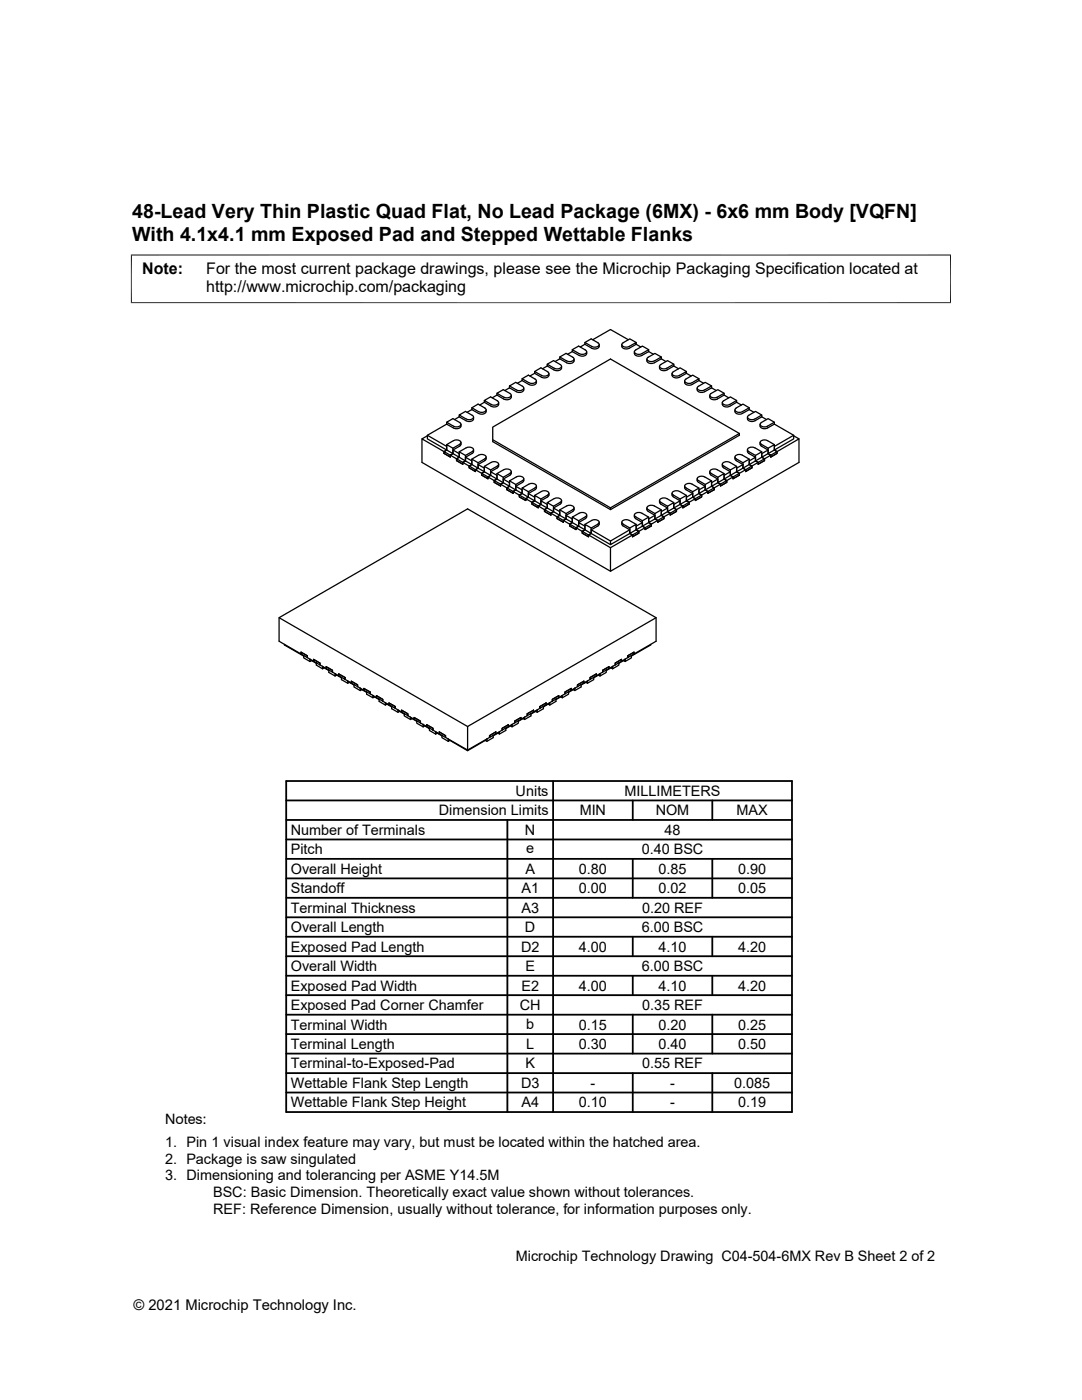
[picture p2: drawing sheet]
<svg xmlns="http://www.w3.org/2000/svg" width="216mm" height="279mm" viewBox="0 0 216 279" stroke-linecap="round" stroke-linejoin="round" font-family="sans-serif">
<g fill="none" stroke="#000" stroke-width=".25">
<path d="M96.6 79.9v.4M99.2 78.8l1.3 .8a.91 .91 0 0 0 1 .2 .91 .91 0 0 0 .5-.9M99.2 78.5v.3M99.2 78.5l1.2-.7 1.3 .7a.45 .45 0 0 1 .3 .6 .45 .45 0 0 1-.6 .3l-.9-.1zM99.2 78.8l-1 .6M99.3 80l-1.4-.8-1.3 .7 1.4 .8a.98 .98 0 0 0 1.5-.4l-.3-.3M101.7 77.4l1.3 .8a.91 .91 0 0 0 1 .1 .91 .91 0 0 0 .5-.9M101.7 77v.4M101.7 77l1.2-.7 1.3 .8a.45 .45 0 0 1 .3 .6 .45 .45 0 0 1-.6 .2h-.7zM101.7 77.4l-1 .5M104.2 75.6l1.3 .8M104.2 75.9l1.3 .8"/>
<path d="M104.2 75.9v-.3l1.2-.7 1.4 .7a.45 .45 0 0 1 .2 .6 .45 .45 0 0 1-.6 .3l-.9-.1M104.2 75.9l-1 .6M106.7 74.5l1.3 .8a1.03 1.03 0 0 0 1.5-.4M106.7 74.1v.4M106.7 74.5l-1 .5M107 76.4a.98 .98 0 0 1-1.5 .3M107 76v.4M109.2 72.7l1.4 .8a.98 .98 0 0 0 1.4-.5l-.1-.2-1.5-.8-1.2 .7v.3M109.2 73l1.4 .8a.91 .91 0 0 0 .9 .2 .91 .91 0 0 0 .6-.9M109.2 73l-1 .6M109.3 74.2l-1.4-.8-1.2 .7 1.3 .8a.98 .98 0 0 0 1.5-.4l-.2-.3M109.5 74.5v.4"/>
<path d="M111.7 71.2l1.4 .8a.98 .98 0 0 0 1.4-.4l-.2-.3-1.4-.8-1.2 .7v.4M111.7 71.6l1.4 .8a.91 .91 0 0 0 .9 .1 .91 .91 0 0 0 .6-.9M111.7 71.6l-.9 .6M114.2 69.8l1.3 .8M114.2 70.2v-.4l1.3-.7 1.3 .8a.45 .45 0 0 1 .2 .5 .45 .45 0 0 1-.5 .3l-.9-.1M114.2 70.2l1.3 .7M114.2 70.2l-.9 .5M116.7 68.3l1.4 .8a.98 .98 0 0 0 1.4-.4l-.2-.3M116.7 68.7l1.4 .8a.91 .91 0 0 0 1 .1 .91 .91 0 0 0 .5-.8M116.7 68.7l-.9 .6M117.1 70.6a.98 .98 0 0 1-1.5 .3M117.1 70.2v.4"/>
<path d="M118.3 67.8l3.5-2 3.6 2M119.3 68.4l-1.3-.8-1.3 .7v.4M126.6 70.2v.4M126.9 69.8a.45 .45 0 0 0-.3 .6 .45 .45 0 0 0 .6 .3l.7-.1 1.5-.8v.4M126.9 68.7l-1.3 .8a.89 .89 0 0 1-1 .1 .89 .89 0 0 1-.5-.8M126.9 68.3l-1.2-.7-1.4 .8a.45 .45 0 0 0-.2 .6 .45 .45 0 0 0 .6 .3l.7-.1 1.5-.9v.4M126.9 68.7l1 .6M129.1 71.6v.4M129.4 70.2l-1.3 .7a1.03 1.03 0 0 1-1.5-.3M129.4 69.8l-1.2-.7-1.4 .7M129.4 70.2l1 .5M132 71.6l-1.4 .8a1.03 1.03 0 0 1-1.5-.4"/>
<path d="M132 71.6l.9 .6M132 71.2l-1.3-.7-1.4 .8a.45 .45 0 0 0-.2 .6 .45 .45 0 0 0 .6 .2h.7l1.6-.9v.4M134.1 74.5a.91 .91 0 0 0 .5 .9 .91 .91 0 0 0 1-.1M134.5 73l-1.4 .8a.91 .91 0 0 1-1 .2 .91 .91 0 0 1-.5-.9M134.5 72.7l-1.4 .8a.98 .98 0 0 1-1.5-.5l.2-.3 1.4-.7 1.3 .7v.3M134.5 73l.9 .6M137 74.5l-1.4 .8M137 74.5l.9 .5M137 74.1l-1.3-.7-1.3 .8a.45 .45 0 0 0-.3 .6 .45 .45 0 0 0 .6 .2l.9-.1M137 74.5v-.4l-1.4 .8M139.5 75.9l-1.4 .8a.91 .91 0 0 1-1 .2 .91 .91 0 0 1-.5-.9M139.5 75.9l.9 .6"/>
<path d="M139.5 75.6l-1.3-.7-1.3 .7a.45 .45 0 0 0-.2 .6 .45 .45 0 0 0 .5 .3l.8-.1 1.5-.8v.3M141.6 78.9v.4M141.9 78.5l1.3-.7 1.3 .7v.3M142 77.4l-1.4 .8a.91 .91 0 0 1-1 .1 .91 .91 0 0 1-.5-.9M142 77.4l.9 .5M142 77l-1.3-.7-1.3 .8a.45 .45 0 0 0-.2 .6 .45 .45 0 0 0 .5 .2h.8l1.5-.9v.4M144.5 78.8l-1.4 .8a1.03 1.03 0 0 1-1.5-.3M144.5 78.8l.9 .6M144.5 78.5l-1.4 .7a.98 .98 0 0 1-1.5-.4l.3-.3M147 79.9l-1.4 .8M84.2 87.6v4.7l37.6 21.7M85.3 87l-1.1 .6 4.4 2.5"/>
<path d="M85.3 86.9l3.8 2.2v.7l-3.8-2.2zM88.6 90.1l.5-.3-.5 .3 1.3 .7 .5-.3-.5 .3 1.2 .8 .5-.4-.5 .4 1.3 .7 .5-.3-.5 .3 1.2 .7M88.6 90.5l1.3 .7v-.4v.4zM88.6 90.1v.4M89.1 88.7l1.3 .8v1l-1.3-.7zM89.1 88.7l1.4-.8a.98 .98 0 0 1 1.5 .5l-.2 .2-1.4 .9M89.1 84.6l1.4 .8a.91 .91 0 0 0 1 .1 .91 .91 0 0 0 .5-.8M89.1 84.3l1.3-.8 1.3 .8a.45 .45 0 0 1 .2 .6 .45 .45 0 0 1-.5 .3l-.9-.2zM89.1 84.3v.3M89.1 84.6l-3.8 2.3M90.4 89.8l1.2 .7v.7l-1.2-.7zM91.1 91.6v.3l1.3 .7v-.3v.3l-1.3-.7z"/>
<path d="M91.6 83.2l1.4 .8a.89 .89 0 0 0 1 .1 .89 .89 0 0 0 .5-.9M91.6 90.2l1.3 .7v1.1l-1.3-.8zM91.6 82.8v.4M91.6 82.8l1.3-.7 1.3 .8a.45 .45 0 0 1 .3 .6 .45 .45 0 0 1-.6 .2l-.9-.1zM91.6 83.2l-.9 .5M92 88.3l-.2 .6-1.4 .9M92.9 91.2l1.2 .8v.7l-1.2-.7zM93.6 93l.5-.3-.5 .3 1.3 .7 .5-.3-.5 .3 1.2 .8 .5-.4-.5 .4 1.3 .7 .5-.3-.5 .3 1.2 .7M93.6 93v.4l1.3 .7v-.4v.4l-1.3-.7zM94.1 81.4l1.4 .7M94.1 81.7l1.4 .8M94.1 91.6l1.3 .8v1l-1.3-.7z"/>
<path d="M94.1 81.7l-.9 .6M94.2 90.1a.45 .45 0 0 0 .3-.6 .45 .45 0 0 0-.6-.2h-.7l-1.6 .9M94.2 90.1l-1.3 .8M94.5 89.7l-.2 .7-1.4 .8M95.4 92.7l1.2 .7v.7l-1.2-.7zM95.5 90.8l-1.4 .8M95.5 90.8a.98 .98 0 0 1 1.5 .5l-.3 .3M96.1 94.5v.3l1.3 .7v-.3v.3l-1.3-.7zM96.6 80.3l1.4 .8a1.03 1.03 0 0 0 1.5-.4M96.6 93.1l1.3 .7v1.1l-1.3-.8zM96.6 80.3l-.9 .5M96.7 81.4a.45 .45 0 0 1 .3 .6 .45 .45 0 0 1-.6 .3l-.9-.2"/>
<path d="M96.8 91.6l-1.4 .8M96.8 91.9l-1.4 .8M96.8 81.4l-1.4-.8-1.3 .8v.3M97 82.1a.98 .98 0 0 1-1.5 .4M97 91.6l-.3 .3M97 81.8v.3M97 91.2v.4M97.9 94.1l1.3 .8v.7l-1.3-.7zM98.3 87.8l23.5 13.5v.4M98.3 85.2l23.5-13.6 25.7 14.9v.4l-25.7 14.8-23.5-13.6zM98.6 95.9l.6-.3 1.2 .7M98.6 95.9v.4l1.3 .7"/>
<path d="M98.6 95.9l1.3 .7v.4l-1.3-.7zM99.2 94.5v1.1l-.6 .3M99.2 93a.45 .45 0 0 0 .3-.6 .45 .45 0 0 0-.6-.2h-.8l-1.5 .9M99.3 93l-1.4 .8M99.3 93.4l-1.4 .7M99.5 93l-.3 .4M99.5 80.3v.4M99.5 92.6v.4M100.4 95.6l1.3 .7v.7l-1.3-.7zM100.4 95.2l-1.2-.7 1.3-.8a.98 .98 0 0 1 1.5 .5l-.1 .2-1.5 .8v1.1M100.4 96.3l-.5 .3v.4M100.4 96.3l-.5 .3 1.2 .8 .6-.4 1.2 .8"/>
<path d="M101.1 97.4l1.3 .7v.3l-1.3-.7zM101.7 96v1l-.6 .4v.3l1.3 .7M102 94.1l-.1 .6-1.5 .9M102.9 96.7l-1.2-.7 1.3-.8a.98 .98 0 0 1 1.5 .4l-.1 .2-1.5 .9v1.1M102.9 97.8l-.5 .3v.3M102.9 97.8l-.5 .3 1.2 .7M102.9 97l1.3 .8v.7l-1.3-.7zM103.6 98.8l1.3 .7v.4l-1.3-.7zM103.6 98.8l.6-.3 1.2 .7M103.6 98.8v.4l1.3 .7M104.2 97.4v1.1l-.6 .3M104.5 95.5l-.1 .7-1.5 .8"/>
<path d="M105.4 99.2l-.5 .3v.4M105.4 98.5l1.3 .7v.7l-1.3-.7zM105.4 99.2l-.5 .3 1.3 .7 .5-.3-.5 .3 1.2 .8 .5-.3-.5 .3 1.2 .7M105.5 96.6l-1.3 .8 1.2 .7M105.5 96.6a.98 .98 0 0 1 1.5 .4l-.2 .3M106.7 98.9l1.2 .7v1.1l-1.2-.8zM106.8 97.4l-1.4 .7v1.1M107 97.4l-.2 .3-1.4 .8M107 97v.4M107.9 99.9l1.3 .8v.7l-1.3-.7zM109.3 98.8a.45 .45 0 0 0 .2-.6 .45 .45 0 0 0-.6-.2h-.7l-1.5 .9M109.3 98.8l-1.4 .8"/>
<path d="M109.3 99.2l-1.4 .7M109.5 98.8l-.2 .4M109.5 98.4v.4M112.1 99.9l-.2 .6-1.5 .9M131.6 99.9l.2 .6 1.4 .9M134.1 98.4l.2 .7 1.4 .8M135.6 98.1a.98 .98 0 0 0-1.5 .4l.1 .2 1.5 .9 1.3-.7M135.6 98.1l1.4 .8v1M135.7 99.6v1.1l.5 .3M136.6 97l.2 .6 1.4 .9M136.9 97.4l1.3 .7 1.3-.7M136.9 97.3a.45 .45 0 0 1-.2-.5 .45 .45 0 0 1 .5-.3l.8 .1 1.5 .8v1.1"/>
<path d="M137 99.9l-1.3 .8 .5 .3M137 99.2l1.2-.7v.7l-1.2 .7zM137 99.9l.5 .3v.4M138.2 98.1v1.1l.5 .3v.4l1.3-.7M138.7 99.5l1.3-.7v.4l-1.3 .7zM139.1 95.5l.2 .7 1.4 .8M139.5 98.5l-1.3 .7 .5 .3-1.2 .7-.5-.3M139.5 98.5l.5 .3v.4M139.5 97.8l1.2-.8v.8l-1.2 .7zM140.7 96.7v1.1l.5 .3M141.2 98.1l-1.2 .7-.5-.3M141.2 98.1l1.3-.7v.3l-1.3 .7z"/>
<path d="M141.6 94.1v.4M141.6 94.5l.3 .3M141.9 94.5l1.3 .7M141.9 94.8l1.3 .8M141.9 94.5a.45 .45 0 0 1-.2-.6 .45 .45 0 0 1 .5-.3l.8 .1 1.5 .8M142 97l-1.3 .8 .5 .3M142 96.3l1.2-.7v.7l-1.2 .7zM142 96l-1.3 .7-1.3-.8a.45 .45 0 0 1-.2-.6 .45 .45 0 0 1 .5-.2h.8l1.5 .9v1M142 97l.5 .4v.3M142.5 97.7l-1.3 .7v-.3M143.2 95.2l1.3-.7v1.1l-1.3 .7zM143.8 96.6v.4l1.2-.7v-.4v.4l-1.2 .7z"/>
<path d="M144.1 80.3v.4M144.1 92.6v.4M144.1 80.7a.98 .98 0 0 0 1.5 .4M144.1 93l.3 .4 1.3 .7M144.5 94.9l1.2-.8v.8l-1.2 .7zM145.6 92.3a.98 .98 0 0 0-1.5 .4l.2 .2 1.4 .9 1.3-.7M145.6 92.3l1.4 .8v1M145.7 93.8v1.1l.6 .3M146.3 95.2l-1.3 .7-.5-.3 .5 .3-1.2 .7-.6-.3 .6 .3-1.3 .8-.5-.4M146.3 95.2l1.2-.7v.3l-1.2 .7zM146.6 91.2l.2 .6 1.5 .9M147 80.3l-1.4 .8"/>
<path d="M147 80.3l.9 .5M147 94.1l-1.3 .8 .6 .3M147 93.4l1.3-.7v.7l-1.3 .7zM147 80.3v-.4l-1.3-.7-1.3 .8a.45 .45 0 0 0-.2 .6 .45 .45 0 0 0 .5 .2l.9-.1M147 94.1l.5 .4v.3M147.5 86.5l-25.7 14.8M147.5 94.8l-1.2 .7v-.3M148.3 92.4v1l.5 .3v.4l1.2-.7M148.8 93.7l1.2-.7v.4l-1.2 .7zM149.1 89.7l.2 .7 1.4 .8M149.4 90.1l1.3 .8 1.3-.7M149.4 90.1a.45 .45 0 0 1-.2-.6 .45 .45 0 0 1 .5-.2h.8l1.5 .9v1"/>
<path d="M149.5 81.7l-1.4 .8a.91 .91 0 0 1-.9 .1 .91 .91 0 0 1-.6-.8M149.5 81.7l.9 .6M149.5 92.7l-1.2 .7 .5 .3-1.3 .8-.5-.4M149.5 81.4l-1.4 .7a.98 .98 0 0 1-1.4-.4l.2-.3 1.4-.8 1.2 .8v.3M149.5 91.6l-1.2 .8-1.4-.8a.45 .45 0 0 1-.2-.6 .45 .45 0 0 1 .5-.3l.8 .1 1.5 .8v1.1M149.5 92.7l.5 .3v.4M149.5 92l1.2-.8v.8l-1.2 .7zM150.7 90.9v1.1l.6 .3M151.3 92.3l-1.3 .7-.5-.3M151.3 92.3l1.2-.7v.3l-1.2 .7zM151.7 84.7v.3M151.7 88.3v.4"/>
<path d="M151.7 88.7l.2 .3M151.9 88.7l1.4 .8M151.9 89l1.4 .8M151.9 84.3l1.4-.8 1.2 .8v.3M151.9 88.7a.45 .45 0 0 1-.2-.6 .45 .45 0 0 1 .6-.3l.7 .1 1.5 .8M152 83.2l1 .5M152 83.2l-1.4 .8a.91 .91 0 0 1-.9 .1 .91 .91 0 0 1-.6-.9M152 91.2l-1.3 .8 .6 .3M152 82.8l-1.4 .8a.98 .98 0 0 1-1.4-.4l.2-.3 1.3-.8 1.3 .7v.4M152 91.2l.5 .4v.3M152 90.5l1.3-.7v.7l-1.3 .7zM152.5 91.9l-1.2 .7v-.3"/>
<path d="M153.3 89.5l1.2-.8v1.1l-1.2 .7zM154.5 84.6l-1.3 .8a1.03 1.03 0 0 1-1.5-.4M154.5 84.3l-1.3 .7a.98 .98 0 0 1-1.5-.4l.2-.3M154.5 89.1l3.9-2.2v.7l-3.9 2.2zM154.5 84.6l3.9 2.3M155 90.1v.4l-1.2 .7v-.4M158.4 87l1 .6-4.4 2.5-.5-.3 .5 .3-1.2 .7-.5-.3 .5 .3-1.3 .8-.5-.4M159.4 87.6v4.7l-37.6 21.7v-4.7M106.2 100.2v.4l1.2 .7v-.3v.3l-1.2-.7zM108.6 101.7l1.3 .7v.4l-1.3-.7zM108.6 101.7l.6-.3 1.2 .7M108.6 101.7v.4l1.3 .7"/>
<path d="M109.2 100.3v1.1l-.6 .3M110.4 101l-1.2-.7 1.4-.8a.98 .98 0 0 1 1.4 .4l-.1 .3-1.5 .8v1.1M110.4 102.1l-.5 .3v.4M110.4 101.4l1.3 .7v.7l-1.3-.7zM110.4 102.1l-.5 .3 1.3 .7 .5-.3 1.2 .8M111.2 103.1l1.2 .8v.3l-1.2-.7zM111.7 101.7v1.1l-.5 .3v.4l1.2 .7M112.9 102.5l-1.2-.8 1.4-.7a.98 .98 0 0 1 1.4 .4l-.1 .2-1.5 .9v1.1M112.9 103.6l-.5 .3v.3M112.9 103.6l-.5 .3 1.3 .7M112.9 102.8l1.3 .8v.7l-1.3-.7zM113.7 104.6l1.2 .7v.4l-1.2-.7z"/>
<path d="M113.7 104.6v.4l1.2 .7M113.7 104.6l.5-.3 1.3 .7M114.2 103.2v1.1l-.5 .3M114.6 101.3l-.2 .7-1.5 .8M115.5 105l-.6 .3v.4M115.5 104.3l1.2 .7v.7l-1.2-.7zM115.5 105l-.6 .3 1.3 .7 .5-.3-.5 .3 1.2 .8 .6-.3-.6 .3 4.4 2.5 4.4-2.5M115.5 102.4l-1.3 .8 1.3 .7M115.6 102.4a.98 .98 0 0 1 1.5 .4l-.2 .3-1.4 .8v1.1M116.2 106v.4l1.2 .7v-.3v.3l-1.2-.7zM116.7 104.6l1.3 .8v1.1l-1.3-.8zM117.1 103.1l-.3 .4-1.3 .8"/>
<path d="M117.1 102.8v.3M119.3 104.6a.45 .45 0 0 0 .2-.6 .45 .45 0 0 0-.5-.3l-.8 .1-1.5 .8M119.3 104.6l-1.3 .8M119.3 105l-1.3 .7M119.6 104.2l-.1 .5-.2 .3M121.8 108l-3.8-2.3v.8l3.8 2.2M121.8 108l3.9-2.3v.8l-3.9 2.2zM124.1 104.2l.1 .7 1.5 .8M125.7 105.4l1.2-.8v1.1l-1.2 .8zM126.2 106.8v.3l1.3-.7v-.4v.4l-1.3 .7zM126.6 102.8v.3M126.6 103.1l.3 .4"/>
<path d="M126.8 103.1l1.4 .8M126.8 103.5l1.4 .8M126.9 103.1a.45 .45 0 0 1-.3-.5 .45 .45 0 0 1 .6-.3l.7 .1 1.5 .8M126.9 104.6l-1.3-.7a.98 .98 0 0 0-1.5 .4l.1 .2 1.5 .9M126.9 105l1.3-.7v.7l-1.3 .7zM128.2 103.9l1.2-.7v1.1l-1.2 .7zM128.7 105.3v.4l1.3-.7v-.4v.4l-1.3 .7zM129.1 101.3v.4M129.1 101.7l.2 .4 1.4 .7M129.4 103.6l1.3-.8v.8l-1.3 .7zM130.7 102.5l1.3-.8v1.1l-1.3 .8zM131.2 103.9l-1.2 .7-.6-.3 .6 .3-1.3 .7-.5-.3 .5 .3-1.2 .7-.6-.3 .6 .3-1.3 .8-.5-.3 .5 .3"/>
<path d="M131.2 103.9v.3l1.3-.7v-.4v.4l-1.3 .7zM132 102.1l1.2-.7v.7l-1.2 .7zM132 101.7l-1.4-.7a.98 .98 0 0 0-1.5 .4l.1 .2 1.5 .9M133.2 101l1.3-.7v1.1l-1.3 .7zM133.7 102.4v.4l1.3-.7v-.4v.4l-1.3 .7zM134.5 100.3l-1.4-.8a.98 .98 0 0 0-1.5 .4l.1 .3 1.5 .8M134.5 100.7l1.2-.8v.8l-1.2 .7zM136.2 101l-1.2 .7-.5-.3 .5 .3-1.3 .7-.5-.3 .5 .3-1.2 .7-.5-.3 .5 .3-1.3 .8-.5-.3 .5 .3M136.2 101l1.3-.8v.4l-1.3 .7zM137.5 100.6l-1.3 .7v-.3M55.7 123.3l37.6 21.7M56.7 128.6l3.9 2.3v-.1v.5l1.2 .7"/>
<path d="M60.1 130.2l1.2 .7v.3v-.3l-1.2-.7v.3zM61.3 131.2l1.3 .8M61.8 132v-.4l1.3 .8M62.2 131.8l-.4 .2M62.6 132v-.4l1.2 .7v.4l1.3 .7M62.6 131.6l1.2 .7v.4l-1.2-.7zM63.1 132.3v.4l1.3 .8 .3-.2M64.4 133.5v-.5l1.2 .8v-.1v.5l1.3 .7 .3-.2M65.1 133.4v-.3l1.2 .7v.3l1.3 .8M65.1 133.1l1.2 .7v.3l-1.2-.7zM66.9 134.9v-.4l1.2 .8M67.6 134.9v-.4l1.3 .7v.4l3.7 2.2"/>
<path d="M67.6 134.5l1.3 .7v.4l-1.3-.7zM68.1 135.2v.4l1.3 .8 .3-.2M69.4 136.4v-.5l1.2 .8v-.1v.5l1.3 .7M70.1 136v.3v-.3l1.3 .7v.3v-.3zM71.9 137.8v-.5v.2l1.3 .7M72.2 137.6l-.3 .2M72.6 137.8v-.4l1.3 .7v.4l1.2 .7M72.6 137.4l1.3 .7v.4l-1.3-.7zM73.2 138.1v.4l1.2 .8 .3-.2M74.4 139.3v-.5l1.2 .8v-.1v.5l1.3 .7 .3-.2M75.1 139.2v-.4l1.3 .8v.3l1.2 .8M75.1 138.8l1.3 .8v.3l-1.3-.7z"/>
<path d="M110.2 139.6l1.3-.8v.4l-1.3 .7zM111.5 138.8l-1.3 .8v.3l-1.2 .8v-.4M111.9 139.1l.3 .2M112.7 138.1l1.3-.7v.4l-1.3 .7zM114 137.8v-.4l-1.3 .7v.4l-1.2 .7v-.4M114.7 137.5l-1.2 .7v-.1v.4l-1.3 .8v-.5l-1.3 .8v-.1v.5l-1.2 .7-.3-.2M114.7 137.3v.5M115.2 136.7l1.3-.7v.3l-1.3 .7zM116.5 136l-1.3 .7v.3l-1.2 .8M116.9 136.2l.3 .2M117.8 135.2l1.2-.7v.4l-1.2 .7zM119 134.9v-.4l-1.2 .7v.4l-1.3 .7v-.3"/>
<path d="M119.4 134.7l.3 .2M120.2 133.8l1.3-.7v.3l-1.3 .7zM121.5 133.4v-.3l-1.3 .7v.3l-1.2 .8M121.9 133.3l.3 .2M122.8 132.3l1.2-.7v.4l-1.2 .7zM124 132v-.4l-1.2 .7v.4l-1.3 .7M124.4 131.8l.3 .2M125.3 130.9l1.2-.7v.3l-1.2 .7zM126.5 130.5l4.4-2.5v-4.7l-37.6-21.7-37.6 21.7v4.7l5.6 3.2M126.5 130.5v-.3l-1.2 .7v.3l-1.3 .8M129.8 128.6l-3.8 2.3v-.1v.5l-1.3 .7v-.4l-1.2 .8v-.1v.4l-1.3 .8v-.5l-1.2 .8v-.1v.5l-1.3 .7v-.4l-1.2 .8v-.1v.4l-1.3 .8v-.5l-1.2 .8v-.1v.5l-1.3 .7-.3-.2M130.9 123.3l-37.6 21.7v4.8l-3.8-2.3v.5"/>
<path d="M76.9 140.7v-.5l1.2 .9M77.6 140.7v-.4l1.3 .7v.4l1.2 .7M77.6 140.3l1.3 .7v.4l-1.3-.7zM78.1 140.9v.5l1.3 .8 .3-.2M79.4 142.2v-.5l1.3 .8v-.1v.5l1.2 .7M80.1 142.1v-.4l1.3 .8v.3M80.1 142.1l1.3 .7M81.4 142.8l2.5 1.5M81.9 143.6v-.5l1.3 .9v-.2v.5l1.2 .8M82.2 143.4l-.3 .2M82.6 143.2v.4v-.4l1.3 .7v.4v-.4zM83.9 144.3l1.3 .7"/>
<path d="M84.4 145.1v-.5v.1l1.3 .7v-.1v.5l1.2 .7M84.7 144.9l-.3 .2M85.2 145v-.4l1.2 .8v.3M85.2 145l1.2 .7M86.4 145.7l1.3 .8M86.9 146.5v-.5l1.3 .9v-.2v.5l1.3 .8M87.2 146.3l-.3 .2M87.7 146.5v-.4l1.2 .7v.4M87.7 146.5l1.2 .7M89.7 147.8l-.2 .2M97.2 148v-.5l-3.9 2.3M97.7 146.8l1.2-.7v.4l-1.2 .7z"/>
<path d="M98.9 146.1l-1.2 .7v.4l-4.4 2.5-4.4-2.5M99.7 146.1l-1.3 .8v-.2v.5l-1.2 .8-.4-.2M99.7 146v.5M100.2 145.4l1.3-.8v.4l-1.3 .7zM101.5 144.6l-1.3 .8v.3l-1.3 .8v-.4M101.9 144.9l.3 .2M102.7 143.9l1.2-.7v.4l-1.2 .7zM103.9 143.6v-.4l-1.2 .7v.4l-1.2 .7v-.4M104.7 143.2l-1.3 .8v-.2v.5l-1.2 .8v-.5v.1l-1.3 .7v-.1v.5l-1.2 .7-.3-.2M104.7 143.1v.5M105.2 142.5l1.3-.8v.4l-1.3 .7zM106.5 141.7l-1.3 .8v.3l-1.3 .8"/>
<path d="M107.2 142.2v-.5l-1.3 .8v-.1v.5l-1.2 .7-.3-.2M107.7 141l1.3-.7v.4l-1.3 .7zM109 140.3l-1.3 .7v.4l-1.2 .7v-.4M109.7 140.3l-1.3 .8v-.2v.5l-1.2 .8-.3-.2M109.7 140.2v.5"/>
</g>
<path d="M26.1 50.9h163.7M26.2 50.8v9.7M189.7 50.8v9.7M26.1 60.4h163.7" fill="none" stroke="#000" stroke-width=".2"/>
<g fill="none" stroke="#000" stroke-width=".36">
<path d="M57.1 159.7h100.9M57.1 155.9h100.9v66h-100.9zM110.4 155.9v66M126.3 159.7v3.9M142.1 159.7v3.9M57.1 175.3h100.9M57.1 171.4h100.9M57.1 167.5h100.9M57.1 163.6h100.9M57.1 179.2h100.9M101.2 163.6v58.3M126.3 171.4v7.8"/>
<path d="M142.1 171.4v7.8M57.1 186.9h100.9M57.1 183.1h100.9M57.1 194.7h100.9M57.1 190.8h100.9M57.1 198.6h100.9M126.3 186.9v3.9M126.3 194.7v3.9M142.1 186.9v3.9M142.1 194.7v3.9M57.1 206.4h100.9M57.1 214.2h100.9"/>
<path d="M57.1 210.3h100.9M57.1 202.5h100.9M57.1 218h100.9M126.3 202.5v7.8M126.3 214.2v7.7M142.1 202.5v7.8M142.1 214.2v7.7"/>
</g>
<g font-size="3.9">
<text x="26.4" y="43.5">48-Lead Very Thin Plastic Quad Flat, No Lead Package (6MX) - 6x6 mm Body [VQFN]</text>
<text x="26.4" y="48.1">With 4.1x4.1 mm Exposed Pad and Stepped Wettable Flanks</text>
</g>
<g font-size="3.2">
<text x="28.4" y="54.7">Note:</text>
<text x="41.1" y="58.3">http://www.microchip.com/packaging</text>
<text x="41.1" y="54.7">For the most current package drawings, please see the Microchip Packaging Specification located at</text>
</g>
<g font-size="2.9">
<text x="102.9" y="158.8">Units</text>
<text x="124.6" y="158.8">MILLIMETERS</text>
<text x="58" y="166.6">Number of Terminals</text>
<text x="87.6" y="162.7">Dimension Limits</text>
<text x="104.8" y="166.6">N</text>
<text x="115.7" y="162.7">MIN</text>
<text x="130.8" y="162.7">NOM</text>
<text x="132.6" y="166.6">48</text>
<text x="147" y="162.7">MAX</text>
<text x="58" y="170.5">Pitch</text>
<text x="105" y="170.2">e</text>
<text x="128" y="170.5">0.40 BSC</text>
<text x="58" y="174.4">Overall Height</text>
<text x="58" y="178.3">Standoff</text>
<text x="104.1" y="178.3">A1</text>
<text x="104.8" y="174.4">A</text>
<text x="115.5" y="174.4">0.80</text>
<text x="115.5" y="178.3">0.00</text>
<text x="131.4" y="174.4">0.85</text>
<text x="131.4" y="178.3">0.02</text>
<text x="147.3" y="174.4">0.90</text>
<text x="147.3" y="178.3">0.05</text>
<text x="58" y="182.2">Terminal Thickness</text>
<text x="104.1" y="182.1">A3</text>
<text x="128.1" y="182.2">0.20 REF</text>
<text x="58" y="186">Overall Length</text>
<text x="58" y="189.9">Exposed Pad Length</text>
<text x="104" y="189.9">D2</text>
<text x="104.8" y="186">D</text>
<text x="115.5" y="189.9">4.00</text>
<text x="128" y="186">6.00 BSC</text>
<text x="131.4" y="189.9">4.10</text>
<text x="147.3" y="189.9">4.20</text>
<text x="58" y="193.8">Overall Width</text>
<text x="58" y="197.7">Exposed Pad Width</text>
<text x="104" y="197.7">E2</text>
<text x="104.8" y="193.8">E</text>
<text x="115.5" y="197.7">4.00</text>
<text x="128" y="193.8">6.00 BSC</text>
<text x="131.4" y="197.7">4.10</text>
<text x="147.3" y="197.7">4.20</text>
<text x="58" y="201.6">Exposed Pad Corner Chamfer</text>
<text x="103.7" y="201.6">CH</text>
<text x="128.1" y="201.6">0.35 REF</text>
<text x="58" y="205.5">Terminal Width</text>
<text x="58" y="209.4">Terminal Length</text>
<text x="105" y="205.4">b</text>
<text x="105" y="209.4">L</text>
<text x="115.5" y="209.4">0.30</text>
<text x="115.5" y="205.5">0.15</text>
<text x="131.4" y="205.5">0.20</text>
<text x="131.4" y="209.4">0.40</text>
<text x="147.3" y="209.4">0.50</text>
<text x="147.3" y="205.5">0.25</text>
<text x="58" y="213.2">Terminal-to-Exposed-Pad</text>
<text x="104.8" y="213.2">K</text>
<text x="128.1" y="213.2">0.55 REF</text>
<text x="58" y="221">Wettable Flank Step Height</text>
<text x="58" y="217.1">Wettable Flank Step Length</text>
<text x="104" y="217.1">D3</text>
<text x="104.1" y="221">A4</text>
<text x="115.5" y="221">0.10</text>
<text x="117.8" y="217.1">-</text>
<text x="133.7" y="221">-</text>
<text x="133.7" y="217.1">-</text>
<text x="146.5" y="217.1">0.085</text>
<text x="147.3" y="221">0.19</text>
<text x="32.9" y="224.4">Notes:</text>
<text x="32.9" y="229">1. Pin 1 visual index feature may vary, but must be located within the hatched area.</text>
<text x="32.9" y="232.3">2. Package is saw singulated</text>
<text x="32.9" y="235.6">3. Dimensioning and tolerancing per ASME Y14.5M</text>
<text x="42.5" y="238.9">BSC: Basic Dimension. Theoretically exact value shown without tolerances.</text>
<text x="42.5" y="242.2">REF: Reference Dimension, usually without tolerance, for information purposes only.</text>
<text x="102.9" y="251.7">Microchip Technology Drawing C04-504-6MX Rev B Sheet 2 of 2</text>
<text x="26.6" y="261.3">© 2021 Microchip Technology Inc.</text>
</g>
</svg>
